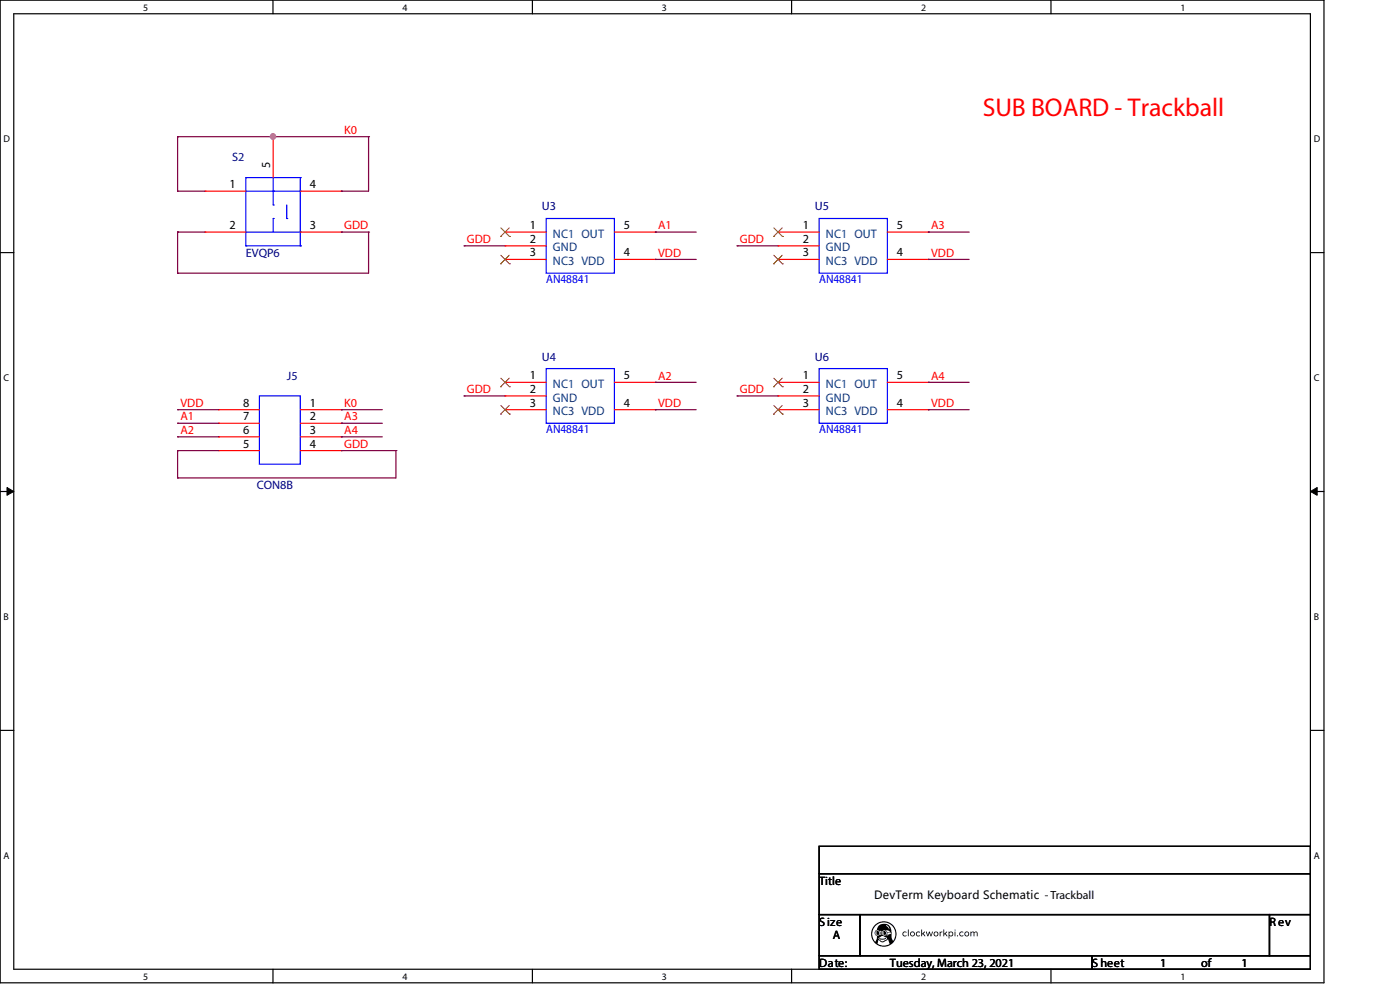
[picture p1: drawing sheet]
<svg xmlns="http://www.w3.org/2000/svg" width="297mm" height="210mm" viewBox="0 0 297 210" stroke-linecap="round" stroke-linejoin="round" font-family="sans-serif">
<!-- layer: Layer 1 -->
<path d="M0 0h280.9v208.5h-280.9zM2.9 2.9h275.1v202.7h-275.1z" fill="none" stroke="#000" stroke-width=".25"/>
<g fill="#fff">
<path d="M30.4 .3h1.1v2.4h-1.1z"/>
<path d="M30.4 205.9h1.1v2.3h-1.1z"/>
</g>
<path d="M57.9 0v2.9M57.9 205.6v2.9" fill="none" stroke="#000" stroke-width=".25"/>
<g fill="#fff">
<path d="M85.4 .3h1.1v2.4h-1.1z"/>
<path d="M85.4 205.9h1.1v2.3h-1.1z"/>
</g>
<path d="M112.9 0v2.9M112.9 205.6v2.9" fill="none" stroke="#000" stroke-width=".25"/>
<g fill="#fff">
<path d="M140.4 .3h1.2v2.4h-1.2z"/>
<path d="M140.4 205.9h1.2v2.3h-1.2z"/>
</g>
<path d="M167.9 0v2.9M167.9 205.6v2.9" fill="none" stroke="#000" stroke-width=".25"/>
<g fill="#fff">
<path d="M195.4 .3h1.2v2.4h-1.2z"/>
<path d="M195.4 205.9h1.2v2.3h-1.2z"/>
</g>
<path d="M223 0v2.9M223 205.6v2.9" fill="none" stroke="#000" stroke-width=".25"/>
<g fill="#fff">
<path d="M250.4 .3h1.2v2.4h-1.2z"/>
<path d="M250.4 205.9h1.2v2.3h-1.2z"/>
<path d="M.8 28.2h1.4v2.4h-1.4z"/>
<path d="M278.7 28.2h1.5v2.4h-1.5z"/>
<path d="M.8 78.9h1.4v2.3h-1.4z"/>
<path d="M278.7 78.9h1.5v2.3h-1.5z"/>
</g>
<path d="M0 53.6h2.9M278 53.6h2.9" fill="none" stroke="#000" stroke-width=".25"/>
<g fill="#fff">
<path d="M.8 129.6h1.3v2.3h-1.3z"/>
<path d="M278.7 129.6h1.4v2.3h-1.4z"/>
</g>
<path d="M0 104.3h2.9M278 104.3h2.9" fill="none" stroke="#000" stroke-width=".25"/>
<path d="M1.5 103.4l1.4 .9-1.4 .8zM278 104.3l1.4-.9v1.7z" fill="#000"/>
<path d="M1.5 103.4l1.4 .9-1.4 .8zM278 104.3l1.4-.9v1.7z" fill="none" stroke="#000" stroke-width=".21"/>
<g fill="#fff">
<path d="M.8 180.3h1.3v2.3h-1.3z"/>
<path d="M278.7 180.3h1.4v2.3h-1.4z"/>
</g>
<path d="M0 154.9h2.9M278 154.9h2.9M173.8 179.5h104.2v5.8h-104.2zM173.8 194h8.7v8.7h-8.7zM173.8 185.3h104.2v8.7h-104.2zM182.5 194h86.8v8.7h-86.8zM269.3 194h8.7v8.7h-8.7zM173.8 202.7h57.9v2.9h-57.9zM231.7 202.7h46.3v2.9h-46.3z" fill="none" stroke="#000" stroke-width=".25"/>
<g fill="none" stroke="#00f" stroke-width=".25">
<path d="M58 37.7v5.8M63.7 37.7h-11.5v14.5M63.7 37.7h.1M63.7 37.7v14.5M52.2 52.2h.1M52.2 40.6h11.5M52.2 49.2h11.5M52.2 52.2h11.5M58 40.6h.1M58 43.5h.1M58 46.4h.1M58 46.4v2.8"/>
<path d="M60.8 46.4h.1M60.8 43.5v2.9M63.7 40.6h.1M63.7 49.2h.1M63.7 52.2h.1M115.9 46.4h14.4v11.6h-14.4zM173.8 46.4h14.5v11.6h-14.5zM115.9 78.2h14.4v11.6h-14.4zM173.8 78.2h14.5v11.6h-14.5zM55 84h8.7v14.5h-8.7z"/>
</g>
<g fill="none" stroke="#f00" stroke-width=".25">
<path d="M58 29h.1M58 29v8.7M43.5 49.2h8.7M43.5 40.6h8.7M43.5 40.6h.1M43.5 49.2h.1M63.7 49.2h8.7M63.7 40.6h8.7M72.4 49.2h.1M72.4 40.6h.1M107.1 49.2h.1M107.1 52.2h.1"/>
<path d="M107.1 55h.1M107.1 49.2h8.8M107.1 52.2h8.8M107.1 55h8.8M130.3 49.2h8.7M130.3 55h8.7M139 55h.1M139 49.2h.1M165.1 49.2h8.7M165.1 52.2h8.7M165.1 55h8.7M165.1 49.2h.1"/>
<path d="M165.1 52.2h.1M165.1 55h.1M188.3 49.2h8.6M188.3 55h8.6M196.9 55h.1M196.9 49.2h.1M46.4 86.9h.1M46.4 89.8h.1M46.4 92.7h.1M46.4 95.6h.1M46.4 86.9h8.6M46.4 89.8h8.6"/>
<path d="M46.4 92.7h8.6M46.4 95.6h8.6M63.7 86.9h8.7M63.7 89.8h8.7M63.7 92.7h8.7M63.7 95.6h8.7M72.4 86.9h.1M72.4 89.8h.1M72.4 92.7h.1M72.4 95.6h.1M107.1 81.1h.1M107.1 84h.1"/>
<path d="M107.1 86.9h.1M107.1 86.9h8.8M107.1 81.1h8.8M107.1 84h8.8M130.3 86.9h8.7M130.3 81.1h8.7M139 86.9h.1M139 81.1h.1M165.1 86.9h8.7M165.1 81.1h8.7M165.1 84h8.7M165.1 81.1h.1"/>
<path d="M165.1 84h.1M165.1 86.9h.1M188.3 86.9h8.6M188.3 81.1h8.6M196.9 86.9h.1M196.9 81.1h.1"/>
</g>
<g fill="none" stroke="#804000" stroke-width=".21">
<path d="M106.2 50.2h.1M106.2 56h.1M106.3 48.3l1.8 1.9M106.3 54.1l1.8 1.9M108 48.3l-1.8 1.9M108 54.1l-1.8 1.9M108.1 50.2h.1M108.1 56h.1M164.1 50.2h.1M164.1 56h.1M164.2 48.3l1.8 1.9M164.2 54.1l1.8 1.9"/>
<path d="M165.9 48.3l-1.8 1.9M165.9 54.1l-1.8 1.9M166 50.2h.1M166 56h.1M106.2 82h.1M106.2 87.8h.1M106.3 80.2l1.8 1.8M106.3 86l1.8 1.8M108 80.2l-1.8 1.8M108 86l-1.8 1.8M108.1 82h.1M108.1 87.8h.1"/>
<path d="M164.1 82h.1M164.1 87.8h.1M164.2 80.2l1.8 1.8M164.2 86l1.8 1.8M165.9 80.2l-1.8 1.8M165.9 86l-1.8 1.8M166 82h.1M166 87.8h.1"/>
</g>
<g fill="none" stroke="#800040" stroke-width=".25">
<path d="M37.7 29h.1M37.7 29v11.6M37.7 29h40.5M58 29h.1M78.2 29h.1M78.2 29v11.6h-5.8M37.7 49.2h.1M37.7 40.6h.1M37.7 58h.1M37.7 49.2v8.8M37.7 49.2h5.8M37.7 40.6h5.8"/>
<path d="M72.4 40.6h.1M72.4 49.2h.1M72.4 49.2h5.8M78.2 49.2h.1M78.2 49.2v8.8h-40.5M98.5 52.2h8.6M98.5 52.2h.1M139 55h.1M139 49.2h.1M139 55h8.7M139 49.2h8.7M156.4 52.2h8.7"/>
<path d="M156.4 52.2h.1M196.9 55h8.7M196.9 49.2h8.7M196.9 55h.1M196.9 49.2h.1M37.7 86.9h.1M37.7 89.8h.1M37.7 92.7h.1M37.7 95.6h.1M37.7 95.6v5.8M37.7 86.9h8.7M37.7 89.8h8.7"/>
<path d="M37.7 92.7h8.7M37.7 95.6h8.7M72.4 86.9h.1M72.4 89.8h.1M72.4 92.7h.1M72.4 95.6h.1M72.4 86.9h8.7M72.4 89.8h8.7M72.4 92.7h8.7M72.4 95.6h11.6M84 95.6h.1M84 95.6v5.8h-46.3"/>
<path d="M98.5 84h8.6M98.5 84h.1M139 86.9h.1M139 81.1h.1M139 86.9h8.7M139 81.1h8.7M156.4 84h8.7M156.4 84h.1M196.9 86.9h8.7M196.9 81.1h8.7M196.9 86.9h.1M196.9 81.1h.1"/>
<path d="M37.7 101.4h.1"/>
</g>
<circle cx="57.9" cy="29" r=".55" fill="#f0f"/>
<circle cx="57.9" cy="29" r=".55" fill="none" stroke="#f0f" stroke-width=".25"/>
<circle cx="57.9" cy="29" r=".55" fill="#f0f"/>
<circle cx="57.9" cy="29" r=".55" fill="none" stroke="#f0f" stroke-width=".25"/>
<g fill="#000">
<path d="M191.6 197.7a.45 .45 0 0 1 .7 .1 .42 .42 0 0 0-.6 0 .42 .42 0 0 0 0 .6 .42 .42 0 0 0 .6 0v.1a.52 .52 0 0 1-.7 0 .52 .52 0 0 1 0-.8zM192.6 197.2l.2 .1-.1 1.3zM194.5 197.7a.45 .45 0 0 1 .7 .1 .42 .42 0 0 0-.6 0 .42 .42 0 0 0 0 .6 .42 .42 0 0 0 .6 0v.1a.52 .52 0 0 1-.8 0 .52 .52 0 0 1 .1-.8zM195.5 197.2l.1 .1v.8l.6-.5-.3 .4 .4 .6-.5-.5-.2 .5h-.2zM196.5 197.6l.1 .1 .2 .7 .3-.8 .2 .1 .2 .7 .2-.7 .2-.1-.3 1h-.2l-.2-.7-.3 .7h-.1zM199.4 197.6l.1 .2 .3-.2 .1 .1-.4 .3-.1 .6zM200.2 197.2l.1 .1v.8l.6-.5-.3 .4 .3 .6-.4-.5-.2 .5h-.2zM203.7 197.7a.45 .45 0 0 1 .7 .1 .42 .42 0 0 0-.6 0 .42 .42 0 0 0 0 .6 .42 .42 0 0 0 .6 0v.1a.52 .52 0 0 1-.8 0 .52 .52 0 0 1 .1-.8zM205.9 197.6l.2 .2 .4-.2 .2 .2a.37 .37 0 0 1 .4-.2 .37 .37 0 0 1 .3 .4l-.1 .6-.1-.8h-.3l-.3 .8-.1-.8h-.3l-.3 .8z"/>
<path d="M188.5 197a.1 .1 0 0 0 .2 0 .1 .1 0 0 0-.2 0zM188.2 197.9v.3l.9-.2v-.2zM188.2 198.2l-.2 .3 .8-.3zM188 196.3l.5 .5a.37 .37 0 0 0 0-.4 .37 .37 0 0 0-.4-.1zM187.9 197.4h.1a.52 .52 0 0 0 .8 .4l-.3-.4zM187.4 197.7l-.1 .3 .3 .3zM187.2 197.9a.43 .43 0 0 1 .8 0 .43 .43 0 0 1-.8 0zM187.1 197.9a.56 .56 0 0 0 1.1 0 .56 .56 0 0 0-1.1 0zM186.6 197.4l.2 .5-.1 .5 .3-.2 .1-.6zM186.6 199l.8 .1 .5-.1 .1 .1a1.04 1.04 0 0 1-1.5 0zM186.4 199l.2 .4a.85 .85 0 0 0 1.4-.1 .31 .31 0 0 0 .1-.4 .31 .31 0 0 0-.4-.1l-.1-.1a.85 .85 0 0 0-1.2 .3zM186.3 199.4l-.1 .8a2.45 2.45 0 0 0 2.5 .1l-.3-1.1-.4 .4a1.04 1.04 0 0 1-1.7-.2zM186 197.7l-.1 .3 .2 .2zM185.8 198a.43 .43 0 0 1 .8 0 .43 .43 0 0 1-.8 0zM185.7 197.9a.55 .55 0 0 0 1.1 0 .55 .55 0 0 0-1.1 0zM185.8 196.4a2.46 2.46 0 0 0-.1 3.4l.2-.4a.77 .77 0 0 0-.3-1.2v-.5l.4-.4a1.65 1.65 0 0 1 1.8-1.3 1.65 1.65 0 0 1 1.4 1.8v1l.3 .8a2.46 2.46 0 0 0-.4-3.3 2.46 2.46 0 0 0-3.3 .1zM184.8 198.1a2.7 2.7 0 0 1 5.4 0 2.7 2.7 0 0 1-5.4 0z"/>
<path d="M193.2 198.1a.36 .36 0 0 0 .7 0 .36 .36 0 0 0-.7 0zM193 198.1a.55 .55 0 0 1 1.1 0 .55 .55 0 0 1-1.1 0z"/>
<path d="M198.2 198.1a.36 .36 0 0 0 .7 0 .36 .36 0 0 0-.7 0zM198 198.1a.55 .55 0 0 1 1.1 0 .55 .55 0 0 1-1.1 0z"/>
<path d="M201.4 197.9v.4a.36 .36 0 0 0 .5 .1 .36 .36 0 0 0 0-.5 .36 .36 0 0 0-.5 0zM201.3 197.6l.1 .2a.5 .5 0 0 1 .7 0 .5 .5 0 0 1 0 .7 .5 .5 0 0 1-.7 0v.5l-.1 .1z"/>
<path d="M202.5 197.6l.2 .1-.1 .9zM202.5 197.3a.11 .11 0 0 1 .2 0 .11 .11 0 0 1-.2 0z"/>
<path d="M204.7 198.1a.4 .4 0 0 0 .8 0 .4 .4 0 0 0-.8 0zM204.6 198.1a.53 .53 0 0 1 1 0 .53 .53 0 0 1-1 0z"/>
<circle cx="203.1" cy="198.5" r=".12"/>
</g>
<text font-size="5.5" fill="#f00" x="208.5" y="24.6">SUB BOARD - Trackball</text>
<g font-size="2.6" fill="#f00">
<text x="73" y="28.4">K0</text>
<text x="73" y="48.6">GDD</text>
<text x="99.1" y="51.6">GDD</text>
<text x="139.6" y="48.6">A1</text>
<text x="157" y="51.6">GDD</text>
<text x="197.5" y="48.6">A3</text>
<text x="139.6" y="54.4">VDD</text>
<text x="197.5" y="54.4">VDD</text>
<text x="99.1" y="83.4">GDD</text>
<text x="139.6" y="80.5">A2</text>
<text x="157" y="83.4">GDD</text>
<text x="197.5" y="80.5">A4</text>
<text x="38.3" y="86.3">VDD</text>
<text x="38.3" y="89.2">A1</text>
<text x="73" y="86.3">K0</text>
<text x="73" y="89.2">A3</text>
<text x="139.6" y="86.3">VDD</text>
<text x="197.5" y="86.3">VDD</text>
<text x="38.3" y="92.1">A2</text>
<text x="73" y="92.1">A4</text>
<text x="73" y="95">GDD</text>
</g>
<g font-size="2.6" fill="#000080">
<text x="49.2" y="34.2">S2</text>
<text x="115" y="44.6">U3</text>
<text x="172.9" y="44.6">U5</text>
<text x="52.2" y="54.5">EVQP6</text>
<text x="115" y="76.5">U4</text>
<text x="172.9" y="76.5">U6</text>
<text x="60.8" y="80.5">J5</text>
<text x="54.5" y="103.7">CON8B</text>
</g>
<g font-size="2.6">
<text x="57.3" y="35.6" transform="rotate(-90 57.3 35.6)">5</text>
<text x="48.7" y="39.9">1</text>
<text x="65.7" y="39.9">4</text>
<text x="48.7" y="48.6">2</text>
<text x="65.7" y="48.6">3</text>
<text x="112.4" y="48.6">1</text>
<text x="112.4" y="51.5">2</text>
<text x="132.4" y="48.6">5</text>
<text x="170.3" y="48.6">1</text>
<text x="170.3" y="51.5">2</text>
<text x="190.3" y="48.6">5</text>
<text x="112.4" y="54.4">3</text>
<text x="132.4" y="54.4">4</text>
<text x="170.3" y="54.4">3</text>
<text x="190.3" y="54.4">4</text>
<text x="112.4" y="80.5">1</text>
<text x="112.4" y="83.4">2</text>
<text x="132.4" y="80.5">5</text>
<text x="170.3" y="80.5">1</text>
<text x="170.3" y="83.4">2</text>
<text x="190.3" y="80.5">5</text>
<text x="51.6" y="86.3">8</text>
<text x="51.6" y="89.2">7</text>
<text x="65.7" y="86.3">1</text>
<text x="65.7" y="89.2">2</text>
<text x="112.4" y="86.3">3</text>
<text x="132.4" y="86.3">4</text>
<text x="170.3" y="86.3">3</text>
<text x="190.3" y="86.3">4</text>
<text x="51.6" y="92">6</text>
<text x="51.6" y="95">5</text>
<text x="65.7" y="92">3</text>
<text x="65.7" y="95">4</text>
<text x="173.8" y="187.7">Title</text>
<text x="173.8" y="196.3">S ize</text>
<text x="269.3" y="196.3">R ev</text>
<text x="176.7" y="199.3">A</text>
<text x="173.8" y="205.1">Date:</text>
<text x="188.8" y="205.1">Tuesday, March 23, 2021</text>
<text x="231.7" y="205.1">S heet</text>
<text x="246.2" y="205.1">1</text>
<text x="254.8" y="205.1">of</text>
<text x="263.4" y="205.1">1</text>
</g>
<g font-size="2.6" fill="#004080">
<text x="117.3" y="50.4">NC1 OUT</text>
<text x="117.3" y="53.3">GND</text>
<text x="175.2" y="50.4">NC1 OUT</text>
<text x="175.2" y="53.3">GND</text>
<text x="117.3" y="56.2">NC3 VDD</text>
<text x="175.2" y="56.2">NC3 VDD</text>
<text x="117.3" y="82.3">NC1 OUT</text>
<text x="175.2" y="82.3">NC1 OUT</text>
<text x="117.3" y="85.2">GND</text>
<text x="117.3" y="88.1">NC3 VDD</text>
<text x="175.2" y="85.2">GND</text>
<text x="175.2" y="88.1">NC3 VDD</text>
</g>
<g font-size="2.6" fill="#00f">
<text x="115.9" y="60">AN48841</text>
<text x="173.8" y="60">AN48841</text>
<text x="115.9" y="91.9">AN48841</text>
<text x="173.8" y="91.9">AN48841</text>
</g>
<text font-size="2.4" x="185.4" y="190.6">DevTerm Keyboard Schematic - Trackball</text>
<g font-size="2.1">
<text x="30.4" y="2.2">5</text>
<text x="85.4" y="2.2">4</text>
<text x="140.4" y="2.2">3</text>
<text x="195.4" y="2.2">2</text>
<text x="250.4" y="2.2">1</text>
<text x=".8" y="30.1">D</text>
<text x="278.7" y="30.1">D</text>
<text x=".8" y="80.8">C</text>
<text x="278.7" y="80.8">C</text>
<text x=".8" y="131.5">B</text>
<text x="278.7" y="131.5">B</text>
<text x=".8" y="182.2">A</text>
<text x="278.7" y="182.2">A</text>
<text x="30.4" y="207.8">5</text>
<text x="85.4" y="207.8">4</text>
<text x="140.4" y="207.8">3</text>
<text x="195.4" y="207.8">2</text>
<text x="250.4" y="207.8">1</text>
</g>
</svg>
